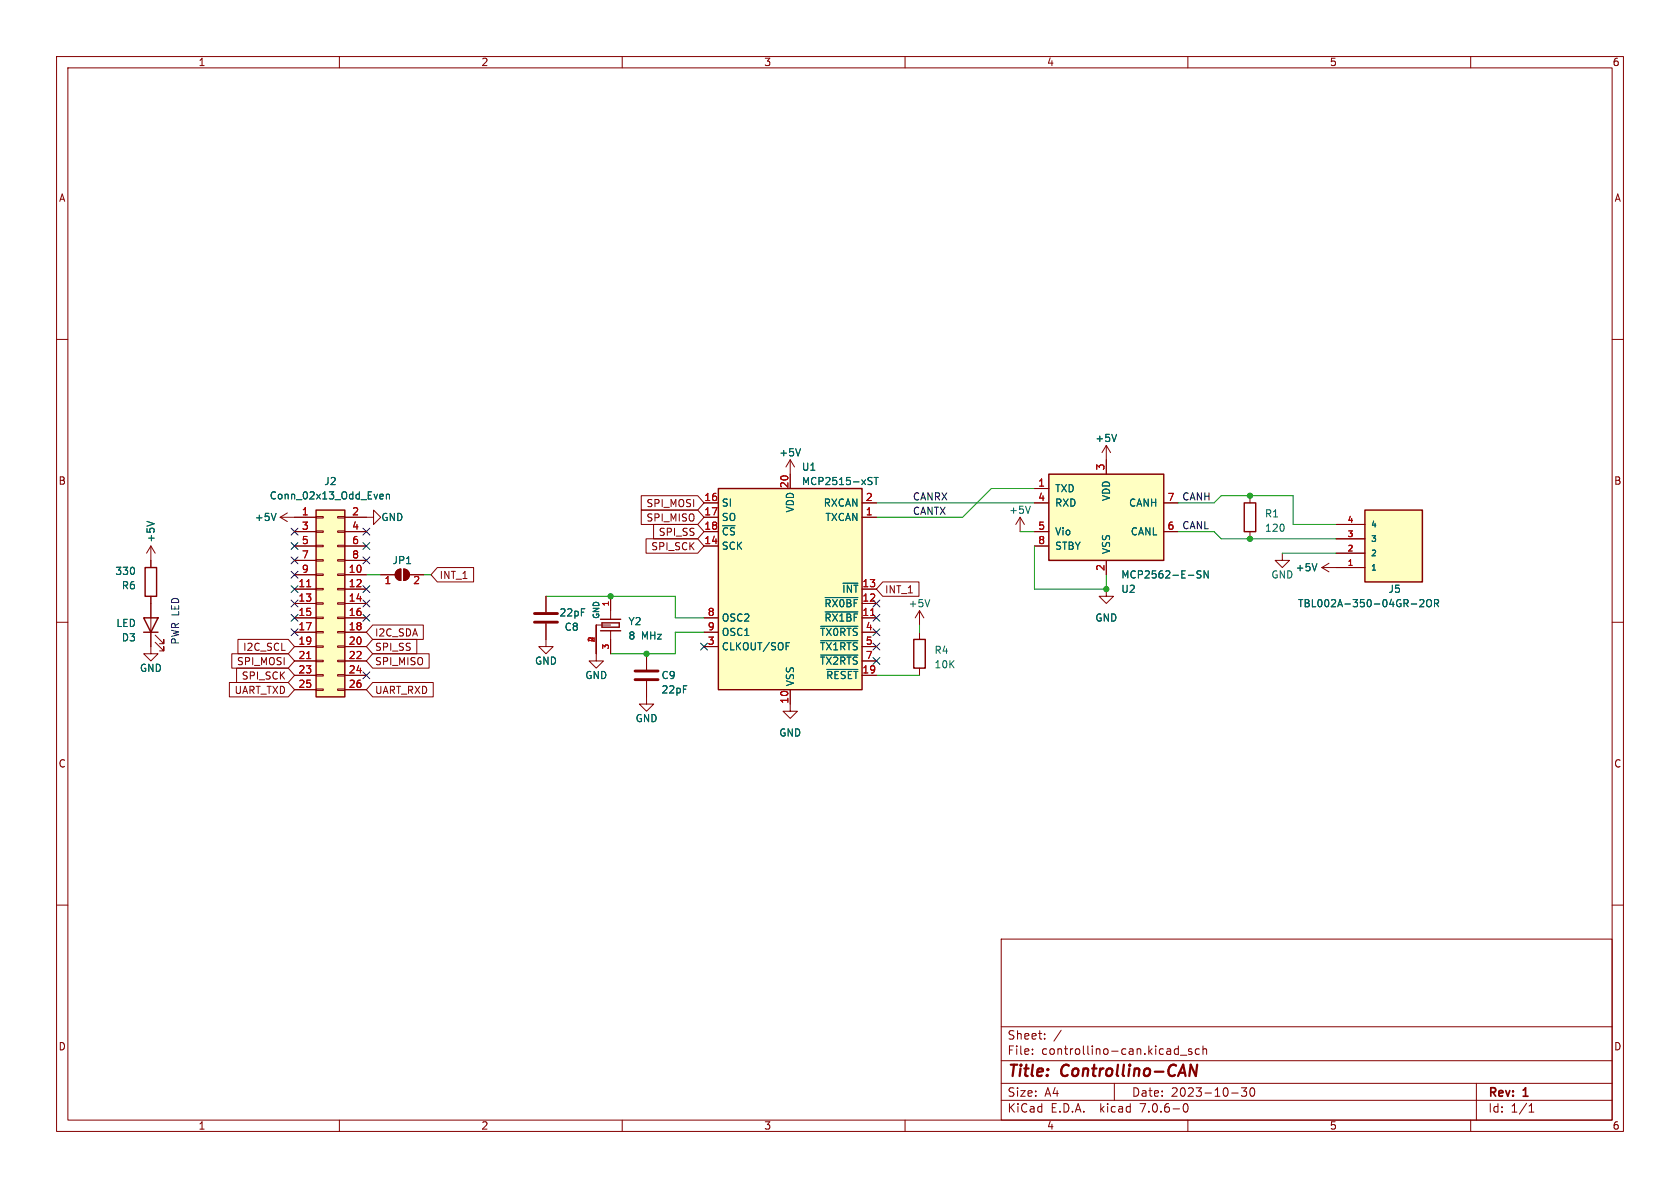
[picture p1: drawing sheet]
<svg xmlns="http://www.w3.org/2000/svg" width="297mm" height="210mm" viewBox="0 0 297 210" stroke-linecap="round" stroke-linejoin="round" font-family="sans-serif">
<g fill="none" stroke="#840000" stroke-width=".18">
<path d="M10 10h277v190h-277zM12 12h273v186h-273zM60 10v2M110 10v2M160 10v2M210 10v2M260 10v2M10 60h2M285 60h2M195.6 78.7v5.1M195.6 78.7l-.8 1.3M195.6 78.7l.7 1.3"/>
<path d="M26.7 96.5l-.8 1.3M26.7 96.5v3.8M26.7 96.5l.7 1.3M49.5 91.4h6.4M49.5 91.4l1.3 .8M50.8 90.7l-1.3 .7M52.1 96.5h3.8M52.1 94h3.8M52.1 99.1h3.8M55.9 98.9h1.2v.3h-1.2zM55.9 96.4h1.2v.2h-1.2zM55.9 93.9h1.2v.2h-1.2z"/>
<path d="M55.9 91.3h1.2v.3h-1.2zM59.7 98.9h1.3v.3h-1.3zM59.7 96.4h1.3v.2h-1.3zM59.7 93.9h1.3v.2h-1.3zM59.7 91.3h1.3v.3h-1.3zM61 91.4h5v-1.2l1.3 1.2-1.3 1.3v-1.3M61 96.5h3.8M61 94h3.8M61 99.1h3.8M113.4 87.6h9.9l1.2 1.3-1.2 1.3h-9.9zM113.4 90.2h9.9l1.2 1.2-1.2 1.3h-9.9zM114.2 95.2h9.1l1.2 1.3-1.2 1.3h-9.1z"/>
<path d="M115.5 92.7h7.8l1.2 1.3-1.2 1.3h-7.8zM124.5 91.4h2.5M124.5 96.5h2.5M124.5 88.9h2.5M124.5 94h2.5M139.7 81.3l-.8 1.3M139.7 81.3v5.1M139.7 81.3l.8 1.3M152.4 91.4h2.5M152.4 88.9h2.5M180.3 91.4l-.7 1.3M180.3 91.4v2.6"/>
<path d="M180.3 91.4l.8 1.3M182.9 96.5h2.5M182.9 88.9h2.5M182.9 94h2.5M182.9 86.4h2.5M195.6 99.1v2.5M205.7 88.9h2.6M205.7 94h2.6M221 87.6v1.3M221 94v1.3M226.7 97.8v1.3h1.3l-1.3 1.2-1.3-1.2h1.3M234.9 99.6l-1.2 .7"/>
<path d="M236.2 97.8h5.1M236.2 95.3h5.1M236.2 92.7h5.1M10 110h2M26.7 105.4v10.2h1.2l-1.2 1.2-1.3-1.2h1.3M27.4 113.5l1.6 1.6v-.8v.8h-.8M27.4 112.3l1.6 1.5v-.8v.8h-.8M41 115.6h10l1.1 1.2-1.1 1.3h-10zM41.8 118.1h9.2l1.1 1.3-1.1 1.3h-9.2zM42.1 113h8.9l1.1 1.3-1.1 1.3h-8.9zM52.1 101.6h3.8M52.1 109.2h3.8"/>
<path d="M52.1 106.7h3.8M52.1 104.1h3.8M52.1 119.4h3.8M52.1 114.3h3.8M52.1 111.8h3.8M52.1 116.8h3.8M55.9 119.3h1.2v.2h-1.2zM55.9 116.7h1.2v.3h-1.2zM55.9 114.2h1.2v.2h-1.2zM55.9 111.6h1.2v.3h-1.2zM55.9 109.1h1.2v.2h-1.2zM55.9 106.6h1.2v.2h-1.2z"/>
<path d="M55.9 104h1.2v.3h-1.2zM55.9 101.5h1.2v.2h-1.2zM59.7 119.3h1.3v.2h-1.3zM59.7 116.7h1.3v.3h-1.3zM59.7 114.2h1.3v.2h-1.3zM59.7 111.6h1.3v.3h-1.3zM59.7 109.1h1.3v.2h-1.3zM59.7 106.6h1.3v.2h-1.3zM59.7 104h1.3v.3h-1.3zM59.7 101.5h1.3v.2h-1.3zM61 101.6h3.8M61 109.2h3.8"/>
<path d="M61 106.7h3.8M61 104.1h3.8M61 119.4h3.8M61 114.3h3.8M61 111.8h3.8M61 116.8h3.8M65.9 110.5h8.9v2.5h-8.9l-1.1-1.2zM65.9 115.6h10v2.5h-10l-1.1-1.3zM65.9 113h7.8v2.6h-7.8l-1.1-1.3zM67.3 101.6h2.5M70.2 100.9l.7-.3v2a1.02 1.02 0 0 1-1-.6 1.02 1.02 0 0 1 .3-1.1zM71.4 100.6a1.02 1.02 0 0 1 1 1 1.02 1.02 0 0 1-1 1z"/>
<path d="M72.4 101.6h2.5M77.3 100.3h6.4v2.6h-6.4l-1.1-1.3zM96.5 110.2v4.1h1.3l-1.3 1.3-1.3-1.3h1.3M96.5 105.4v2.8M107.9 110.5h-2.5v6.3h1.3l-1.3 1.3-1.3-1.3h1.3M107.9 105.4v4.1M107.9 111.5v4.1M114.3 115.6v2.8M124.5 109.2h2.5M124.5 114.3h2.5M124.5 111.8h2.5M152.4 109.2h2.5"/>
<path d="M152.4 106.7h2.5M152.4 104.1h2.5M152.4 119.4h2.5M152.4 114.3h2.5M152.4 111.8h2.5M152.4 116.8h2.5M156.1 102.9h6.4v2.5h-6.4l-1.2-1.3zM162.6 108v2.5M162.6 111.8v1.2M162.6 118.1v1.3M162.6 108l-.8 1.2M162.6 108l.7 1.2"/>
<path d="M195.6 104.1v1.3h1.2l-1.2 1.3-1.3-1.3h1.3M233.7 100.3l1.2 .8M233.7 100.3h7.6M285 110h2M40.6 120.6h10.4l1.1 1.3-1.1 1.3h-10.4zM52.1 121.9h3.8M55.9 121.8h1.2v.2h-1.2zM59.7 121.8h1.3v.2h-1.3zM61 121.9h3.8M65.9 120.6h10.7v2.6h-10.7l-1.1-1.3zM114.3 120.4v4.1h1.3l-1.3 1.2-1.3-1.2h1.3M139.7 121.9v3.8h1.3l-1.3 1.3-1.3-1.3h1.3"/>
<path d="M10 160h2M285 160h2M177 166h108v32h-108zM60 198v2M110 198v2M160 198v2M177 194.5h108M177 191.5h108M177 187.5h108M177 181.5h108M182.5 186.3v.1M182.5 185.5v.1"/>
<path d="M184.7 183.6v.1M184.7 182.8v.1M187.6 182.1l-1.3 2M197 191.5v3M207.9 185.4l.4 .1M208.3 184.9v1.5M208.3 186.3l-.4 .1M208.7 186.5h1.1M209.3 195.2l.2-.1a.81 .81 0 0 1 .6 .6 .81 .81 0 0 1-.3 .8l-.1 .1a.81 .81 0 0 1-.4-1.4zM210 198v2M210.7 185.5l-.4-.1-.2 .2 .1 .2 .5 .2v.3h-.6M212 185.5l-.4-.1-.3 .3v.4l.2 .2h.5"/>
<path d="M212.7 185.5l.2-.1 .3 .1 .1 .9M212.7 184.9v1.5M217.7 193.2h1.2M219.5 192.3h.9l-.5 .6 .4 .1v.7l-.2 .1h-.4l-.2-.1M221.2 192.4l.1-.1a.81 .81 0 0 1 .6 .6 .81 .81 0 0 1-.3 .8l-.1 .1a.81 .81 0 0 1-.6-.6 .81 .81 0 0 1 .3-.8zM260 198v2M261 191.5v6.5M270.3 196.6h.9M270.3 195.5l.4-.4v1.5"/>
</g>
<path d="M210.5 188.2l.9 2 .2-2" fill="none" stroke="#840000" stroke-width=".4"/>
<path d="M94.5 108.5h4.1M94.5 110h4.1M112.3 118.6h4M112.3 120.1h4" fill="none" stroke="#840000" stroke-width=".51"/>
<path d="M55.9 90.2h5.1v33h-5.1zM127 86.4h25.4v35.5h-25.4zM185.4 83.8h20.3v15.3h-20.3zM220 88.9h2v5.1h-2zM241.3 90.2h10.2v12.7h-10.2zM25.4 109.2h2.5l-1.2 2.6zM25.4 111.8h2.5M25.7 100.3h2v5.1h-2zM106.2 109.5h3.5M106.2 111.5h3.5M106.4 110.1h3.1v.8h-3.1zM161.5 113h2.1v5.1h-2.1z" fill="none" stroke="#840000" stroke-width=".25"/>
<g fill="none" stroke="#006464" stroke-width=".18">
<path d="M141.5 79.3l-.4 1.3M197.4 76.8l-.4 1.2M26 92.2l1.2 .4M48.8 90.7l-.4 1.3M67.3 87.4h.4l.1 .3-.6 .1M67.7 88.1l-.4 .1M68.3 87.5l.2-.1h.3l.1 .8M68.3 87.4v.8M153.7 85l.3 .1 .2 .3-.3 .3h-.3M153.7 84.4l.5 .1M154.5 84.4h.8M154.9 84.4v1.3"/>
<path d="M182.2 89.5l-.5 1.2M232.8 99.6l-.4 1.3M139 114.2h.4M139 113.6h.6M145.1 110.7h6.6M145.1 113.3h6.6M145.1 115.8h6.6M145.9 108.2h5.8M145.9 105.6h5.8M146.2 118.3h5.5M149 103.1h2.7M164.4 106l-.4 1.3"/>
<path d="M212.3 101l-.5-.1-.2 .3 .1 .3 .6 .2v.4l-.2 .1-.5-.1M213.6 100.9v1.3l-.7-1.3v1.3M249.5 106.8h1M251 106.1l.5-.1 .2 .4-.8 .9h.8M252.4 106.1l.1-.1a.43 .43 0 0 1 .6 .4v.4a.42 .42 0 0 1-.5 .5 .42 .42 0 0 1-.4-.5v-.4zM253.6 106.7l.6-.1 .1-.2v-.3l-.7-.1v1.3M253.9 106.7l.4 .6"/>
</g>
<g fill="#840000" stroke="#840000" stroke-width=".18">
<path d="M70.2 100.9l.7-.3v2a1.02 1.02 0 0 1-1-.6 1.02 1.02 0 0 1 .3-1.1z"/>
<path d="M71.4 100.6a1.02 1.02 0 0 1 1 1 1.02 1.02 0 0 1-1 1z"/>
</g>
<g fill="#ffffc2" stroke="#ffffc2" stroke-width=".18">
<path d="M127 86.4h25.4v35.5h-25.4z"/>
<path d="M185.4 83.8h20.3v15.3h-20.3z"/>
<path d="M241.3 90.2h10.2v12.7h-10.2z"/>
<path d="M55.9 90.2h5.1v33h-5.1z"/>
</g>
<path d="M54.2 103.7h.7M54.2 116.4h.7M153.9 108.8h.7" fill="none" stroke="#a90000" stroke-width=".18"/>
<g fill="none" stroke="#009600" stroke-width=".18">
<path d="M154.9 88.9h28M180.3 94h2.6M182.9 96.5v7.6h12.7v-2.5M182.9 86.4h-7.6l-5.1 5h-15.3M208.3 88.9h6.3l1.3-1.3h12.7v5.1h7.6M208.3 94h6.3l1.3 1.3h20.3M226.7 97.8h9.5M64.8 101.6h2.5M74.9 101.6h1.3M96.5 105.4h22.9v3.8h5.1M124.5 111.8h-5.1v3.8h-11.5M154.9 119.4h7.7"/>
<path d="M162.6 110.5v1.3"/>
</g>
<g fill="none" stroke="#000084" stroke-width=".18">
<path d="M51.5 98.5l1.2 1.2M51.5 93.4l1.2 1.2M51.5 95.9l1.2 1.2M52.7 98.5l-1.2 1.2M52.7 95.9l-1.2 1.2M52.7 93.4l-1.2 1.2M64.2 95.9l1.2 1.2M64.2 93.4l1.2 1.2M64.2 98.5l1.2 1.2M65.4 98.5l-1.2 1.2M65.4 95.9l-1.2 1.2M65.4 93.4l-1.2 1.2"/>
<path d="M51.5 111.2l1.2 1.2M51.5 108.6l1.2 1.2M51.5 103.5l1.2 1.2M51.5 106.1l1.2 1.2M51.5 101l1.2 1.2M52.7 111.2l-1.2 1.2M52.7 108.6l-1.2 1.2M52.7 103.5l-1.2 1.2M52.7 106.1l-1.2 1.2M52.7 101l-1.2 1.2M64.2 108.6l1.2 1.2M64.2 106.1l1.2 1.2"/>
<path d="M64.2 118.8l1.2 1.2M64.2 103.5l1.2 1.2M65.4 108.6l-1.2 1.2M65.4 106.1l-1.2 1.2M65.4 118.8l-1.2 1.2M65.4 103.5l-1.2 1.2M123.9 113.7l1.2 1.2M125.1 113.7l-1.2 1.2M154.3 111.2l1.2 1.2M154.3 108.6l1.2 1.2M154.3 106.1l1.2 1.2M154.3 113.7l1.2 1.2"/>
<path d="M154.3 116.2l1.2 1.2M155.5 111.2l-1.2 1.2M155.5 108.6l-1.2 1.2M155.5 106.1l-1.2 1.2M155.5 113.7l-1.2 1.2M155.5 116.2l-1.2 1.2"/>
</g>
<g fill="#009600" stroke="#009600" stroke-width=".18">
<circle cx="107.9" cy="105.4" r=".46"/>
<circle cx="195.6" cy="104.1" r=".46"/>
<circle cx="221" cy="95.3" r=".46"/>
<circle cx="221" cy="87.6" r=".46"/>
<circle cx="114.3" cy="115.6" r=".46"/>
</g>
<g font-size="2.8" fill="#840000">
<text x="178" y="190.9">Title:</text>
<text x="187.7" y="190.9">Controllino-CAN</text>
</g>
<g font-size="2.1" fill="#840000">
<text x="178" y="184">Sheet:</text>
<text x="178" y="186.7">File:</text>
<text x="184.1" y="186.7">controllino-can.kicad_sch</text>
<text x="178" y="196.9">KiCad</text>
<text x="178" y="194.1">Size:</text>
<text x="184.7" y="194.1">A4</text>
<text x="185.7" y="196.9">E.D.A.</text>
<text x="194.6" y="196.9">kicad</text>
<text x="200" y="194.1">Date:</text>
<text x="201.8" y="196.9">7.0.6-0</text>
<text x="207" y="194.1">2023-10-30</text>
<text x="263" y="194.3">Rev:</text>
<text x="263" y="196.9">Id:</text>
<text x="267.1" y="196.9">1/1</text>
<text x="269.4" y="194.3">1</text>
</g>
<g font-size="1.8" fill="#840000">
<text x="35" y="11.9">1</text>
<text x="85" y="11.9">2</text>
<text x="135" y="11.9">3</text>
<text x="185" y="11.9">4</text>
<text x="235" y="11.9">5</text>
<text x="285" y="11.9">6</text>
<text x="10.3" y="35.9">A</text>
<text x="285.3" y="35.9">A</text>
<text x="10.3" y="85.9">B</text>
<text x="114.2" y="89.9">SPI_MOSI</text>
<text x="285.3" y="85.9">B</text>
<text x="114.2" y="92.4">SPI_MISO</text>
<text x="116.4" y="94.9">SPI_SS</text>
<text x="115" y="97.5">SPI_SCK</text>
<text x="77.6" y="102.6">INT_1</text>
<text x="156.4" y="105.1">INT_1</text>
<text x="66.2" y="112.7">I2C_SDA</text>
<text x="41.8" y="117.8">SPI_MOSI</text>
<text x="42.9" y="115.3">I2C_SCL</text>
<text x="66.2" y="117.8">SPI_MISO</text>
<text x="66.2" y="115.3">SPI_SS</text>
<text x="41.4" y="122.9">UART_TXD</text>
<text x="42.6" y="120.3">SPI_SCK</text>
<text x="66.2" y="122.9">UART_RXD</text>
<text x="10.3" y="135.9">C</text>
<text x="285.3" y="135.9">C</text>
<text x="10.3" y="185.9">D</text>
<text x="285.3" y="185.9">D</text>
<text x="35" y="199.9">1</text>
<text x="85" y="199.9">2</text>
<text x="135" y="199.9">3</text>
<text x="185" y="199.9">4</text>
<text x="235" y="199.9">5</text>
<text x="285" y="199.9">6</text>
</g>
<g font-size="1.8" fill="#006464">
<text x="137.7" y="80.9">+5V</text>
<text x="141.7" y="83.4">U1</text>
<text x="193.5" y="78.3">+5V</text>
<text x="47.6" y="88.5">Conn_02x13_Odd_Even</text>
<text x="57.2" y="86">J2</text>
<text x="127.5" y="89.8">SI</text>
<text x="141.7" y="86">MCP2515-xST</text>
<text x="145.5" y="89.8">RXCAN</text>
<text x="186.4" y="87.2">TXD</text>
<text x="186.4" y="89.8">RXD</text>
<text x="196.4" y="88.7" transform="rotate(-90 196.4 88.7)">VDD</text>
<text x="199.5" y="89.8">CANH</text>
<text x="45" y="92.3">+5V</text>
<text x="67.3" y="92.3">GND</text>
<text x="127.5" y="92.3">SO</text>
<text x="127.5" y="94.8">~{CS}</text>
<text x="140.6" y="90.7" transform="rotate(-90 140.6 90.7)">VDD</text>
<text x="145.8" y="92.3">TXCAN</text>
<text x="178.3" y="91">+5V</text>
<text x="186.4" y="94.8">Vio</text>
<text x="199.8" y="94.8">CANL</text>
<text x="223.5" y="91.7">R1</text>
<text x="223.5" y="94.2">120</text>
<text x="20.3" y="101.8">330</text>
<text x="27.5" y="96" transform="rotate(-90 27.5 96)">+5V</text>
<text x="69.3" y="99.9">JP1</text>
<text x="127.5" y="97.4">SCK</text>
<text x="186.4" y="97.4">STBY</text>
<text x="196.4" y="98" transform="rotate(-90 196.4 98)">VSS</text>
<text x="229" y="101.2">+5V</text>
<text x="21.4" y="104.4">R6</text>
<text x="145.6" y="107.5">~{RX0BF}</text>
<text x="148.8" y="105">~{INT}</text>
<text x="160.5" y="107.5">+5V</text>
<text x="198.1" y="105">U2</text>
<text x="198.1" y="102.5">MCP2562-E-SN</text>
<text x="224.7" y="102.5">GND</text>
<text x="229.4" y="107.5">TBL002A-350-04GR-2OR</text>
<text x="245.4" y="105">J5</text>
<text x="20.5" y="111">LED</text>
<text x="21.4" y="113.6">D3</text>
<text x="98.8" y="109.2">22pF</text>
<text x="99.7" y="111.7">C8</text>
<text x="111" y="110.7">Y2</text>
<text x="111" y="113.3">8</text>
<text x="113.4" y="113.3">MHz</text>
<text x="127.5" y="110.1">OSC2</text>
<text x="127.5" y="112.6">OSC1</text>
<text x="144.9" y="112.6">~{TX0RTS}</text>
<text x="145.6" y="110.1">~{RX1BF}</text>
<text x="193.5" y="110.1">GND</text>
<text x="24.6" y="119">GND</text>
<text x="94.5" y="117.7">GND</text>
<text x="127.5" y="115.2">CLKOUT/SOF</text>
<text x="144.9" y="115.2">~{TX1RTS}</text>
<text x="144.9" y="117.7">~{TX2RTS}</text>
<text x="165.1" y="115.8">R4</text>
<text x="165.1" y="118.3">10K</text>
<text x="103.4" y="120.2">GND</text>
<text x="116.8" y="120.2">C9</text>
<text x="116.8" y="122.8">22pF</text>
<text x="140.6" y="121.4" transform="rotate(-90 140.6 121.4)">VSS</text>
<text x="145.9" y="120.2">~{RESET}</text>
<text x="112.3" y="127.9">GND</text>
<text x="137.7" y="130.4">GND</text>
</g>
<g font-size="1.8" fill="#a90000">
<text x="195.3" y="83.3" transform="rotate(-90 195.3 83.3)">3</text>
<text x="124.4" y="88.6">16</text>
<text x="139.4" y="86.4" transform="rotate(-90 139.4 86.4)">20</text>
<text x="153" y="88.6">2</text>
<text x="183.4" y="86.1">1</text>
<text x="183.4" y="88.6">4</text>
<text x="206.3" y="88.6">7</text>
<text x="53.3" y="91.2">1</text>
<text x="53.3" y="93.7">3</text>
<text x="62.2" y="91.2">2</text>
<text x="62.2" y="93.7">4</text>
<text x="124.4" y="91.2">17</text>
<text x="124.4" y="93.7">18</text>
<text x="153" y="91.2">1</text>
<text x="183.4" y="93.7">5</text>
<text x="206.3" y="93.7">6</text>
<text x="53.3" y="96.3">5</text>
<text x="53.3" y="98.8">7</text>
<text x="53.3" y="101.3">9</text>
<text x="61.6" y="101.3">10</text>
<text x="62.2" y="96.3">6</text>
<text x="62.2" y="98.8">8</text>
<text x="124.4" y="96.3">14</text>
<text x="183.4" y="96.3">8</text>
<text x="195.3" y="101" transform="rotate(-90 195.3 101)">2</text>
<text x="52.7" y="103.9">11</text>
<text x="52.7" y="106.4">13</text>
<text x="61.6" y="103.9">12</text>
<text x="61.6" y="106.4">14</text>
<text x="67.9" y="103.6">1</text>
<text x="73" y="103.6">2</text>
<text x="152.4" y="106.4">12</text>
<text x="152.4" y="103.9">13</text>
<text x="52.7" y="109">15</text>
<text x="52.7" y="111.5">17</text>
<text x="61.6" y="109">16</text>
<text x="61.6" y="111.5">18</text>
<text x="125" y="109">8</text>
<text x="125" y="111.5">9</text>
<text x="152.4" y="109">11</text>
<text x="153" y="111.5">4</text>
<text x="52.7" y="114">19</text>
<text x="52.7" y="116.6">21</text>
<text x="52.7" y="119.1">23</text>
<text x="61.6" y="114">20</text>
<text x="61.6" y="116.6">22</text>
<text x="61.6" y="119.1">24</text>
<text x="125" y="114">3</text>
<text x="152.4" y="119.1">19</text>
<text x="153" y="114">5</text>
<text x="153" y="116.6">7</text>
<text x="52.7" y="121.7">25</text>
<text x="61.6" y="121.7">26</text>
<text x="139.4" y="124.5" transform="rotate(-90 139.4 124.5)">10</text>
</g>
<g font-size="1.8" fill="#0f0f0f">
<text x="161.3" y="88.6">CANRX</text>
<text x="208.9" y="88.6">CANH</text>
<text x="161.3" y="91.1">CANTX</text>
<text x="208.9" y="93.6">CANL</text>
</g>
<text font-size="1.8" fill="#0000c2" x="31.7" y="114.1" transform="rotate(-90 31.7 114.1)">PWR LED</text>
<g font-size="1.4" fill="#a90000">
<text x="238.1" y="95">3</text>
<text x="238.1" y="92.5">4</text>
<text x="238.1" y="100.1">1</text>
<text x="238.1" y="97.5">2</text>
<text x="107.7" y="107.3" transform="rotate(-90 107.7 107.3)">1</text>
<text x="105.2" y="113.6" transform="rotate(-90 105.2 113.6)">2</text>
<text x="107.7" y="114.9" transform="rotate(-90 107.7 114.9)">3</text>
</g>
<g font-size="1.4" fill="#006464">
<text x="242.3" y="96">3</text>
<text x="242.3" y="93.4">4</text>
<text x="242.3" y="101.1">1</text>
<text x="242.3" y="98.5">2</text>
<text x="106.1" y="109.5" transform="rotate(-90 106.1 109.5)">GND</text>
</g>
</svg>
